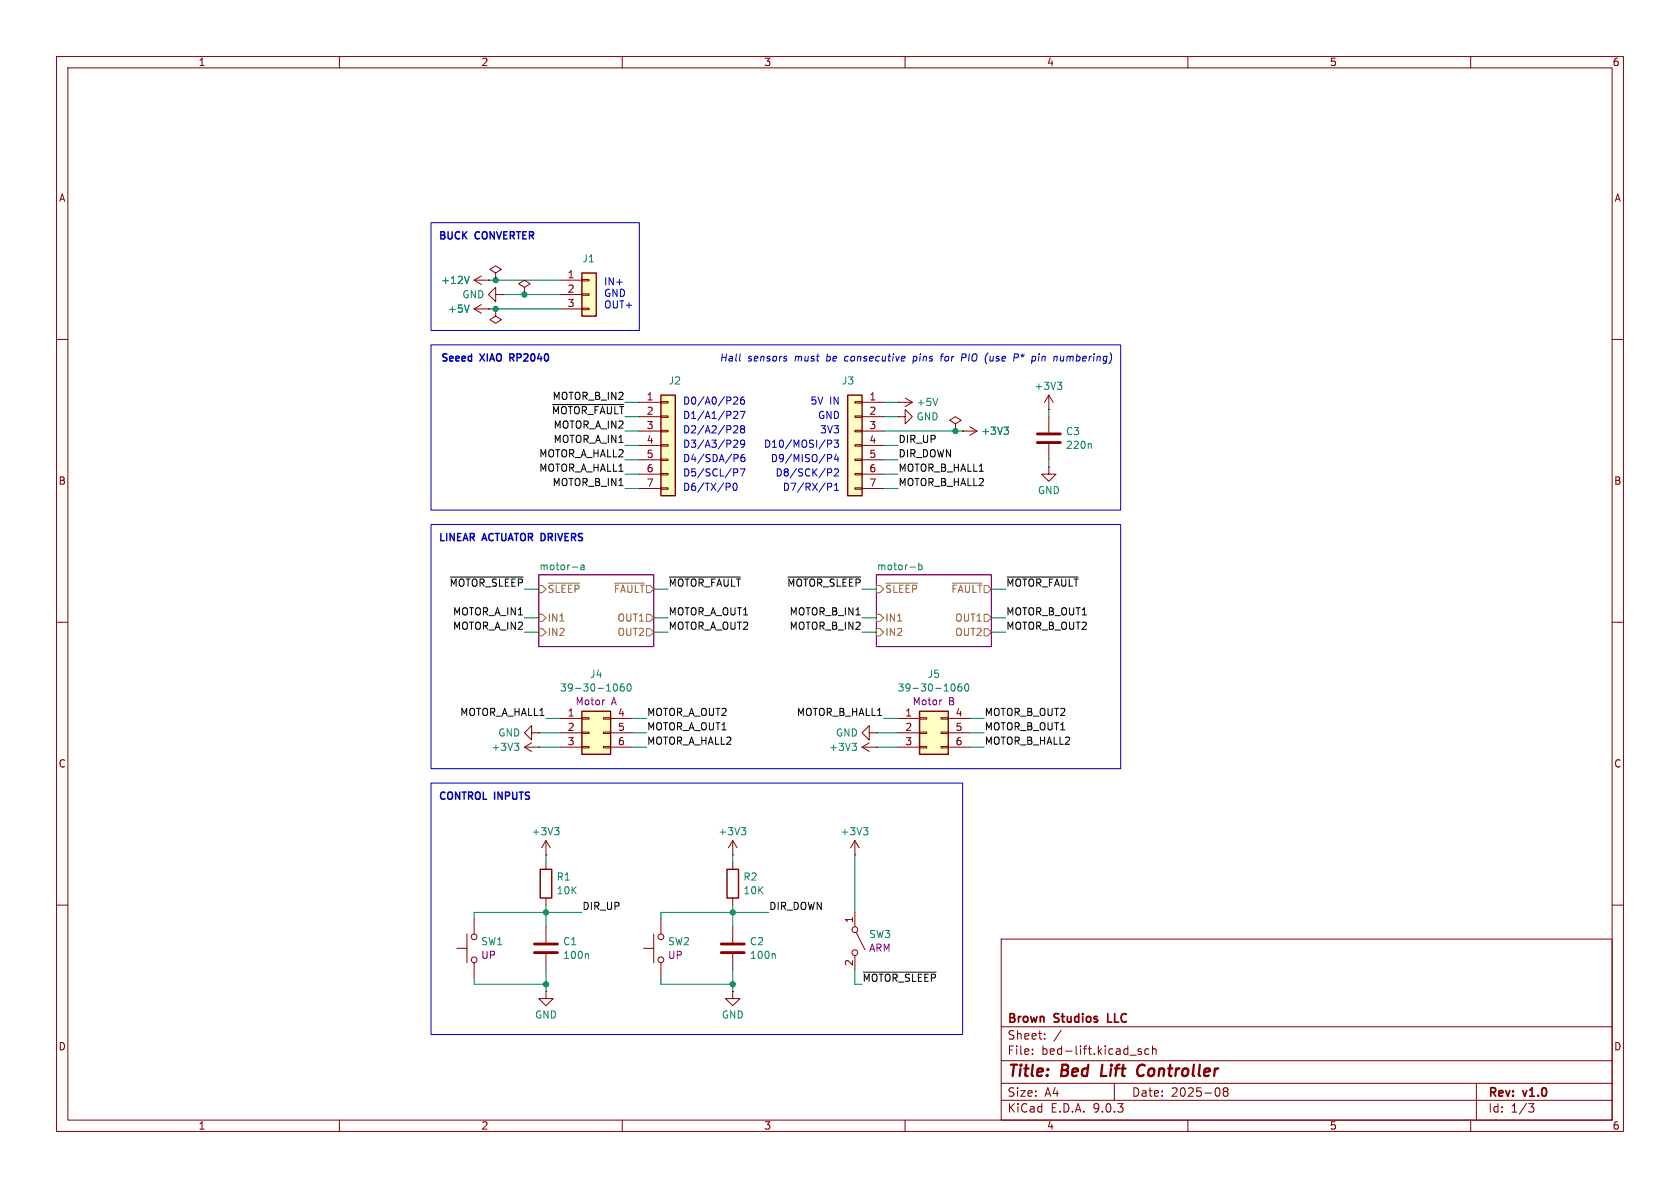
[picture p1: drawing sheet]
<svg xmlns="http://www.w3.org/2000/svg" width="297mm" height="210mm" viewBox="0 0 297 210" stroke-linecap="round" stroke-linejoin="round" font-family="sans-serif">
<g fill="none" stroke="#840000" stroke-width=".18">
<path d="M10 10h277v190h-277zM12 12h273v186h-273zM60 10v2M110 10v2M160 10v2M210 10v2M260 10v2M10 60h2M285 60h2M10 110h2M285 110h2M10 160h2"/>
<path d="M177 166h108v32h-108zM285 160h2M60 198v2M110 198v2M160 198v2M177 194.5h108M177 191.5h108M177 187.5h108M177 181.5h108M182.5 186.3v.1M182.5 185.5v.1M184.7 183.6v.1"/>
<path d="M184.7 182.8v.1M187.6 182.1l-1.3 2M197 191.5v3M199.7 186.5h1.2M201.7 185.5l-.3-.1-.2 .2v.2l.5 .2v.3h-.5M203.1 185.5l-.4-.1-.3 .3v.4l.1 .2h.6M203.7 185.5l.3-.1 .3 .1 .1 .9M203.7 184.9v1.5M210 198v2M215.3 192.3a.94 .94 0 0 1 0 1.5M216.5 192.9l-.3-.2 .3-.4 .5 .1 .1 .2-.3 .3M216.5 192.9l-.3 .3 .1 .5 .2 .1 .5-.1 .1-.2-.1-.4-.2-.2"/>
<path d="M216.5 192.9h.3M260 198v2M261 191.5v6.5M270.2 195.1h1l-.5 .6 .4 .1 .1 .5-.3 .3h-.4"/>
</g>
<path d="M194.9 188.2l-.3 2h1M202 188.2a1.13 1.13 0 0 0-.9 .7 1.13 1.13 0 0 0 .2 1.2l.3 .1 .5-.1" fill="none" stroke="#840000" stroke-width=".4"/>
<path d="M195.8 179.2v1.5h.8" fill="none" stroke="#840000" stroke-width=".3"/>
<path d="M95.2 101.6h20.4v12.7h-20.4zM154.9 101.6h20.4v12.7h-20.4z" fill="none" stroke="#840084" stroke-width=".18"/>
<g fill="none" stroke="#848400" stroke-width=".18">
<path d="M95.2 103.5h.7l.6 .6-.6 .7h-.7zM95.2 111.1h.7l.6 .7-.6 .6h-.7zM95.2 108.6h.7l.6 .6-.6 .7h-.7zM96.9 103.1h5.6M108.6 103.1h5.3M114.3 108.6h.6l.7 .6-.7 .7h-.6zM114.3 111.1h.6l.7 .7-.7 .6h-.6zM154.9 103.5h.7l.6 .6-.6 .7h-.7zM154.9 111.1h.7l.6 .7-.6 .6h-.7zM154.9 108.6h.7l.6 .6-.6 .7h-.7zM156.6 103.1h5.6M168.3 103.1h5.3"/>
<path d="M174 108.6h.6l.7 .6-.7 .7h-.6zM174 111.1h.6l.7 .7-.7 .6h-.6z"/>
</g>
<path d="M102.7 99.9h.5l.1 .8M162.4 99.9h.4l.2 .2-.1 .6h-.5M162.4 99.5v1.2M101.2 100.2h.9M103.3 100.2h-.5l-.1 .2 .1 .3h.5M160.8 100.2h1" fill="none" stroke="#008484" stroke-width=".18"/>
<path d="M149.9 69.9h2.5v17.7h-2.5z" fill="#ffffc2"/>
<path d="M149.9 69.9h2.5v17.7h-2.5z" fill="none" stroke="#840000" stroke-width=".25"/>
<g fill="none" stroke="#840000" stroke-width=".18">
<path d="M151.1 71h1.3v.2h-1.3zM151.1 73.5h1.3v.3h-1.3zM151.1 76.1h1.3v.2h-1.3zM151.1 78.6h1.3v.3h-1.3zM152.4 71.1h3.8M152.4 73.7h3.8M152.4 76.2h3.8M152.4 78.7h3.8M158.7 71.1h.1M158.7 73.7h1.3v-1.3l1.3 1.3-1.3 1.2v-1.2M158.7 73.7h.1M158.7 71.1h2.6"/>
<path d="M160 70.4l1.3 .7M161.3 71.1l-1.3 .8M168.9 74.9l1-.6-1-.6-1 .6 1 .6v1.3M168.9 76.2h.1M170.2 76.2h.1M170.2 76.2h2.5M171.4 75.4l1.3 .8M172.7 76.2l-1.3 .8M185.4 72.4h.1M185.4 69.9l-.7 1.2M185.4 69.9l.8 1.2M185.4 69.9v2.5"/>
<path d="M185.4 73.7v2.8M185.4 78.5v2.8M151.1 81.2h1.3v.2h-1.3zM151.1 83.7h1.3v.2h-1.3zM151.1 86.2h1.3v.3h-1.3zM152.4 81.3h3.8M152.4 83.8h3.8M152.4 86.4h3.8M185.4 82.6v1.2h1.3l-1.3 1.3-1.3-1.3h1.3M185.4 82.6h.1M113.8 167.6h1.8M115.6 165.1v5.1"/>
<path d="M116.8 162.6v2.5M116.8 170.2v2.5"/>
<circle cx="116.8" cy="165.6" r=".51"/>
<circle cx="116.8" cy="169.7" r=".51"/>
</g>
<path d="M165.8 70.4l-.4 1.3M177.5 75.5h.8l-.4 .5M178.1 76l.2 .2v.3l-.2 .3M186.9 67.6h.8l-.4 .5M187.5 68.1l.2 .2v.3l-.2 .2M192.7 78.4l.2 .2v.7" fill="none" stroke="#008484" stroke-width=".18"/>
<path d="M183.4 76.7h4.1M183.4 78.2h4.1" fill="none" stroke="#840000" stroke-width=".51"/>
<path d="M102.9 125.7h5v7.7h-5z" fill="#ffffc2"/>
<path d="M102.9 125.7h5v7.7h-5z" fill="none" stroke="#840000" stroke-width=".25"/>
<g fill="none" stroke="#840000" stroke-width=".18">
<path d="M83.8 54.6l1.3 .8M83.8 54.6h2.6M85.1 53.8l-1.3 .8M86.4 54.6h.1M87.6 54.6v1.3l1 .6-1 .7-1-.7 1-.6M87.6 54.6h.1M92.7 132.1h2.5M92.7 132.1l1.3 .7M94 129.5v-1.2l-1.3 1.2 1.3 1.3v-1.3h1.2M94 131.3l-1.3 .8M95.2 129.5h.1M95.2 132.1h.1"/>
<path d="M99.1 127h3.8M99.1 129.5h3.8M99.1 132.1h3.8M102.9 126.9h1.2v.2h-1.2zM102.9 129.4h1.2v.3h-1.2zM102.9 132h1.2v.2h-1.2zM106.7 126.9h1.2v.2h-1.2zM106.7 129.4h1.2v.3h-1.2zM106.7 132h1.2v.2h-1.2zM107.9 127h3.9M107.9 129.5h3.9M107.9 132.1h3.9"/>
<path d="M153.7 129.5v-1.2l-1.3 1.2 1.3 1.3v-1.3h1.2M154.9 129.5h.1"/>
</g>
<path d="M83 53.9l-.5 1.3M90.9 131.4h.8l-.4 .5M91.5 131.9l.2 .2v.3l-.2 .3M108.5 121.1l.2-.2a.68 .68 0 0 1 .5 .6 .68 .68 0 0 1-.5 .7l-.2-.3M110.2 120.9l-.3 .1a.86 .86 0 0 0 0 1.2l.4-.2 .1-.4-.3-.2h-.2l-.3 .2M111 121l.2-.1a.68 .68 0 0 1 .4 .6 .68 .68 0 0 1-.4 .7l-.2-.2-.1-.3z" fill="none" stroke="#008484" stroke-width=".18"/>
<path d="M106.8 123.7h.1" fill="none" stroke="#840084" stroke-width=".18"/>
<path d="M162.6 125.7h5v7.7h-5z" fill="#ffffc2"/>
<path d="M162.6 125.7h5v7.7h-5z" fill="none" stroke="#840000" stroke-width=".25"/>
<g fill="none" stroke="#840000" stroke-width=".18">
<path d="M83.8 49.5l1.3 .8M83.8 49.5h2.6M85.1 48.8l-1.3 .7M86.4 49.5h.1M87.6 52.1v-1.3l-1.2 1.3 1.2 1.2v-1.2h1.3M88.9 52.1h.1M152.4 132.1h2.5M152.4 132.1l1.3 .7M153.7 131.3l-1.3 .8M154.9 132.1h.1M158.7 127h3.9M158.7 129.5h3.9"/>
<path d="M158.7 132.1h3.9M162.6 126.9h1.2v.2h-1.2zM162.6 129.4h1.2v.3h-1.2zM162.6 132h1.2v.2h-1.2zM166.4 126.9h1.2v.2h-1.2zM166.4 129.4h1.2v.3h-1.2zM166.4 132h1.2v.2h-1.2zM167.6 127h3.8M167.6 129.5h3.8M167.6 132.1h3.8"/>
</g>
<path d="M83 48.8l-.5 1.3M150.6 131.4h.8l-.4 .5M151.2 131.9l.2 .2v.3l-.2 .3M168.2 121.1l.2-.2a.68 .68 0 0 1 .5 .6 .68 .68 0 0 1-.5 .7l-.2-.3M169.9 120.9l-.3 .1a.86 .86 0 0 0 0 1.2l.4-.2 .1-.4-.3-.2h-.2l-.3 .2M170.7 121l.1-.1a.68 .68 0 0 1 .5 .6 .68 .68 0 0 1-.5 .7l-.1-.2-.2-.3z" fill="none" stroke="#008484" stroke-width=".18"/>
<path d="M166.4 123.7h.1" fill="none" stroke="#840084" stroke-width=".18"/>
<path d="M102.9 48.3h2.5v7.6h-2.5z" fill="#ffffc2"/>
<path d="M102.9 48.3h2.5v7.6h-2.5zM95.5 153.7h2v5.1h-2zM128.5 153.7h2.1v5.1h-2.1z" fill="none" stroke="#840000" stroke-width=".25"/>
<g fill="none" stroke="#840000" stroke-width=".18">
<path d="M87.6 48.3l1-.7-1-.6-1 .6 1 .7v1.2M87.6 49.5h.1M92.7 50.8l1-.6-1-.7-1 .7 1 .6v1.3M92.7 52.1h.1M99.1 49.5h3.8M99.1 52.1h3.8M99.1 54.6h3.8M102.9 49.4h1.2v.3h-1.2zM102.9 51.9h1.2v.3h-1.2zM102.9 54.5h1.2v.2h-1.2zM96.5 151.1h.1M96.5 148.6v2.5"/>
<path d="M96.5 152.4v1.3M96.5 158.8v1.2M96.5 148.6l-.7 1.3M96.5 148.6l.8 1.3M129.5 151.1h.1M129.5 148.6l-.7 1.3M129.5 148.6l.8 1.3M129.5 148.6v2.5M129.5 152.4v1.3M129.5 158.8v1.2M151.1 151.1h.1M151.1 148.6l-.7 1.3"/>
<path d="M151.1 148.6l.8 1.3M151.1 148.6v2.5M80.8 167.6h1.7M82.5 165.1v5.1M83.8 162.6v2.5M83.8 170.2v2.5M96.5 175.3v1.2h-1.3l1.3 1.3 1.3-1.3h-1.3M96.5 175.3h.1M96.5 163.8v2.8M96.5 168.7v2.8M129.5 175.3v1.2h-1.2l1.2 1.3 1.3-1.3h-1.3M129.5 175.3h.1"/>
<path d="M129.5 163.8v2.8M129.5 168.7v2.8M151.1 161.3v2.5M151.1 168.9v2.6M151.4 164.8l1.5 3.1"/>
<circle cx="83.8" cy="169.7" r=".51"/>
<circle cx="83.8" cy="165.6" r=".51"/>
<circle cx="151.1" cy="164.3" r=".51"/>
<circle cx="151.1" cy="168.4" r=".51"/>
</g>
<path d="M94.5 166.9h4.1M94.5 168.4h4.1M127.5 166.9h4.1M127.5 168.4h4.1" fill="none" stroke="#840000" stroke-width=".51"/>
<path d="M98 146.3h.8l-.4 .5M98.6 146.8l.2 .2v.3l-.2 .3M131.1 146.3h.7l-.4 .5M131.6 146.8l.2 .2v.3l-.2 .3M152.6 146.3h.8l-.4 .5M153.2 146.8l.2 .2v.3l-.2 .3M103.8 168.6l.2 .2v.6M136.9 168.6l.1 .2v.6" fill="none" stroke="#008484" stroke-width=".18"/>
<path d="M116.8 69.9h2.6v17.7h-2.6z" fill="#ffffc2"/>
<path d="M116.8 69.9h2.6v17.7h-2.6z" fill="none" stroke="#840000" stroke-width=".25"/>
<g fill="none" stroke="#840000" stroke-width=".18">
<path d="M86.4 54.6h.1M86.4 49.5h.1M87.6 54.6h.1M87.6 49.5h.1M113 71.1h3.8M113 73.7h3.8M113 76.2h3.8M113 78.7h3.8M116.8 71h1.3v.2h-1.3zM116.8 73.5h1.3v.3h-1.3zM116.8 76.1h1.3v.2h-1.3zM116.8 78.6h1.3v.3h-1.3z"/>
<path d="M168.9 76.2h.1M170.2 76.2h.1M113 81.3h3.8M113 83.8h3.8M113 86.4h3.8M116.8 81.2h1.3v.2h-1.3zM116.8 83.7h1.3v.2h-1.3zM116.8 86.2h1.3v.3h-1.3z"/>
</g>
<path d="M97.7 71.5h12.6M79.6 102h12.9M118.3 102h12.6M139.3 102h12.9M178 102h12.6M152.6 171.9h12.9" fill="none" stroke="#000" stroke-width=".18"/>
<g fill="none" stroke="#008400" stroke-width=".18">
<path d="M86.4 54.6h12.7M86.4 49.5h12.7M88.9 52.1h10.2M110.5 76.2h2.5M110.5 78.7h2.5M110.5 71.1h2.5M156.2 73.7h2.5M156.2 76.2h14M156.2 78.7h2.5M156.2 71.1h2.5M185.4 72.4v1.3M110.5 83.8h2.5"/>
<path d="M110.5 81.3h2.5M110.5 86.4h2.5M156.2 83.8h2.5M156.2 81.3h2.5M156.2 86.4h2.5M185.4 81.3v1.3M92.7 111.8h2.5M92.7 109.2h2.5M115.6 111.8h2.5M115.6 104.1h2.5M115.6 109.2h2.5M152.4 111.8h2.5"/>
<path d="M152.4 109.2h2.5M175.3 111.8h2.5M175.3 104.1h2.5M175.3 109.2h2.5M95.2 129.5h3.9M95.2 132.1h3.9M96.5 127h2.6M111.8 127h2.5M111.8 129.5h2.5M111.8 132.1h2.5M154.9 129.5h3.8M154.9 132.1h3.8"/>
<path d="M156.2 127h2.5M171.4 127h2.6M171.4 129.5h2.6M171.4 132.1h2.6M96.5 151.1v1.3M129.5 151.1v1.3M151.1 151.1v10.2M83.8 172.7v1.3h12.7M96.5 160v3.8M96.5 171.5v3.8M102.9 161.3h-19.1v1.3M116.8 172.7v1.3h12.7"/>
<path d="M129.5 160v3.8M129.5 171.5v3.8M135.9 161.3h-19.1v1.3M151.1 171.5v2.5h1.3"/>
</g>
<g fill="none" stroke="#0000c2" stroke-width=".18">
<path d="M76.2 39.4h36.8v19h-36.8zM76.2 61h121.9v29.2h-121.9zM129.7 70.3l.5-.1 .2 .3-.8 .9h.8M129.7 72.8l.5-.1 .2 .4-.8 .9h.8M129.7 75.4l.5-.1 .2 .3-.8 .9h.8M129.7 77.9l.5-.1 .2 .4-.8 .9h.8M130.9 72.7h.8l-.5 1.3M131.2 75.8l-.3-.2 .3-.3h.2l.2 .2-.2 .3M131.2 75.8l-.3 .2 .1 .4 .2 .1h.3l.1-.2v-.3l-.2-.2M131.2 75.8h.2M131.5 70.2h-.3a.86 .86 0 0 0 0 1.2l.4-.1v-.4l-.2-.2h-.4l-.1 .2M131.6 78.3l-.2 .3-.4-.1-.1-.2 .1-.4 .4-.1 .2 .1a.84 .84 0 0 1-.3 1.2h-.3"/>
<path d="M138.9 63.4l.2 .2-.1 .2M139 63h.1M146.3 77.8h.5l.2 .2-.1 .4-.6 .1M147.5 77.8h.7l-.4 .5 .4 .1v.5l-.2 .2-.5-.2M159.6 63h.4v.3l-.6 .1M159.9 63.8h-.2M161.4 63.8h.1M161.5 63l-.1 1.3M166.2 63h.5M166.8 62.6l-.3 .1-.2 1.1M170 63.2h.5M170.6 62.6h-.5l-.1 1.2"/>
<path d="M174.7 62.4h-.1M179.4 62.6h.4l.3 .2-.2 .4h-.6M187.5 63v.6l.3 .2M76.2 92.7h121.9v43.2h-121.9zM128.9 85.4l.2 .3-.1 .3-.1 .1M129.7 82.9h.5l.2 .2-.1 .4h-.6M129.7 85.5l.2-.1a.68 .68 0 0 1 .4 .7 .68 .68 0 0 1-.4 .6l-.2-.1-.1-.4zM129.8 80.3h.4l.3 .3-.1 .3-.6 .1M130.9 82.9h.8l-.5 1.2M131.6 80.3l-.4 .1a.86 .86 0 0 0 0 1.2l.4-.1 .1-.4-.2-.3h-.3l-.2 .3M146.3 80.3h.5l.2 .3-.1 .3-.6 .1M146.3 82.9h.5l.2 .2-.1 .4h-.6"/>
<path d="M146.3 85.4h.5l.2 .3-.1 .3-.6 .1M147.5 83l.5-.1 .2 .3-.7 .9h.7M147.5 86.7h.7M147.5 85.8l.4-.4v1.3M147.8 80.3l-.3 .9h.8M148.1 80.8v.8M76.2 138.4h94v44.5h-94z"/>
</g>
<path d="M83 48.8l-.5 1.3M83 53.9l-.5 1.3M177.5 75.5h.8l-.4 .5M178.1 76l.2 .2v.3l-.2 .3" fill="none" stroke="#008484" stroke-width=".18"/>
<g fill="#008400" stroke="#008400" stroke-width=".18">
<circle cx="129.5" cy="161.3" r=".46"/>
<circle cx="129.5" cy="174" r=".46"/>
<circle cx="96.5" cy="161.3" r=".46"/>
<circle cx="96.5" cy="174" r=".46"/>
<circle cx="168.9" cy="76.2" r=".46"/>
<circle cx="92.7" cy="52.1" r=".46"/>
<circle cx="87.6" cy="54.6" r=".46"/>
<circle cx="87.6" cy="49.5" r=".46"/>
</g>
<g font-size="2.8" fill="#840000">
<text x="178" y="190.9">Title:</text>
<text x="187.7" y="190.9">Bed</text>
<text x="195.5" y="190.9">Lift</text>
<text x="202.7" y="190.9">Controller</text>
</g>
<g font-size="2.1" fill="#840000">
<text x="178" y="184">Sheet:</text>
<text x="178" y="181.2">Brown</text>
<text x="186.5" y="181.2">Studios</text>
<text x="196.5" y="181.2">LLC</text>
<text x="178" y="186.7">File:</text>
<text x="184.1" y="186.7">bed-lift.kicad_sch</text>
<text x="178" y="196.9">KiCad</text>
<text x="178" y="194.1">Size:</text>
<text x="184.7" y="194.1">A4</text>
<text x="185.7" y="196.9">E.D.A.</text>
<text x="193.3" y="196.9">9.0.3</text>
<text x="200" y="194.1">Date:</text>
<text x="207" y="194.1">2025-08</text>
<text x="263" y="194.3">Rev:</text>
<text x="263" y="196.9">Id:</text>
<text x="267.1" y="196.9">1/3</text>
<text x="269.4" y="194.3">v1.0</text>
</g>
<g font-size="1.8" fill="#840000">
<text x="35" y="11.9">1</text>
<text x="85" y="11.9">2</text>
<text x="135" y="11.9">3</text>
<text x="185" y="11.9">4</text>
<text x="235" y="11.9">5</text>
<text x="285" y="11.9">6</text>
<text x="10.3" y="35.9">A</text>
<text x="285.3" y="35.9">A</text>
<text x="100.3" y="49.3">1</text>
<text x="100.3" y="51.8">2</text>
<text x="100.3" y="54.4">3</text>
<text x="114.2" y="70.9">1</text>
<text x="153.6" y="70.9">1</text>
<text x="114.2" y="73.4">2</text>
<text x="114.2" y="75.9">3</text>
<text x="153.6" y="73.4">2</text>
<text x="153.6" y="75.9">3</text>
<text x="114.2" y="78.5">4</text>
<text x="114.2" y="81">5</text>
<text x="114.2" y="83.6">6</text>
<text x="153.6" y="78.5">4</text>
<text x="153.6" y="81">5</text>
<text x="153.6" y="83.6">6</text>
<text x="10.3" y="85.9">B</text>
<text x="114.2" y="86.1">7</text>
<text x="153.6" y="86.1">7</text>
<text x="285.3" y="85.9">B</text>
<text x="100.3" y="126.7">1</text>
<text x="100.3" y="129.3">2</text>
<text x="100.3" y="131.8">3</text>
<text x="109.1" y="126.7">4</text>
<text x="109.1" y="129.3">5</text>
<text x="109.1" y="131.8">6</text>
<text x="159.9" y="126.7">1</text>
<text x="159.9" y="129.3">2</text>
<text x="159.9" y="131.8">3</text>
<text x="168.8" y="126.7">4</text>
<text x="168.8" y="129.3">5</text>
<text x="168.8" y="131.8">6</text>
<text x="10.3" y="135.9">C</text>
<text x="285.3" y="135.9">C</text>
<text x="150.9" y="163.3" transform="rotate(-90 150.9 163.3)">1</text>
<text x="150.9" y="170.9" transform="rotate(-90 150.9 170.9)">2</text>
<text x="10.3" y="185.9">D</text>
<text x="285.3" y="185.9">D</text>
<text x="35" y="199.9">1</text>
<text x="85" y="199.9">2</text>
<text x="135" y="199.9">3</text>
<text x="185" y="199.9">4</text>
<text x="235" y="199.9">5</text>
<text x="285" y="199.9">6</text>
</g>
<g font-size="1.8" fill="#0000c2">
<text x="77.5" y="42.7">BUCK</text>
<text x="84.1" y="42.7">CONVERTER</text>
<text x="106.7" y="50.6">IN+</text>
<text x="106.7" y="52.7">GND</text>
<text x="106.7" y="54.7">OUT+</text>
<text x="77.8" y="64.3">Seeed</text>
<text x="84.9" y="64.3">XIAO</text>
<text x="90.6" y="64.3">RP2040</text>
<text x="127.2" y="64.1">Hall</text>
<text x="132.1" y="64.1">sensors</text>
<text x="140.6" y="64.1">must</text>
<text x="146.3" y="64.1">be</text>
<text x="149.7" y="64.1">consecutive</text>
<text x="162" y="64.1">pins</text>
<text x="167.1" y="64.1">for</text>
<text x="171" y="64.1">PIO</text>
<text x="175.4" y="64.1">(use</text>
<text x="180.6" y="64.1">P*</text>
<text x="184" y="64.1">pin</text>
<text x="188.1" y="64.1">numbering)</text>
<text x="120.6" y="71.7">D0/A0/P26</text>
<text x="143.2" y="71.7">5V</text>
<text x="146.7" y="71.7">IN</text>
<text x="120.6" y="76.8">D2/A2/P28</text>
<text x="120.6" y="74.3">D1/A1/P27</text>
<text x="144.5" y="74.3">GND</text>
<text x="144.9" y="76.8">3V3</text>
<text x="120.6" y="81.9">D4/SDA/P6</text>
<text x="120.6" y="79.4">D3/A3/P29</text>
<text x="134.9" y="79.4">D10/MOSI/P3</text>
<text x="136.2" y="81.9">D9/MISO/P4</text>
<text x="120.6" y="84.4">D5/SCL/P7</text>
<text x="120.6" y="87">D6/TX/P0</text>
<text x="137" y="84.4">D8/SCK/P2</text>
<text x="138.3" y="87">D7/RX/P1</text>
<text x="77.5" y="96">LINEAR</text>
<text x="85.4" y="96">ACTUATOR DRIVERS</text>
<text x="77.5" y="141.7">CONTROL</text>
<text x="87.5" y="141.7">INPUTS</text>
</g>
<g font-size="1.8" fill="#008484">
<text x="102.9" y="46.6">J1</text>
<text x="77.9" y="50.4">+12V</text>
<text x="81.6" y="52.9">GND</text>
<text x="79.1" y="55.5">+5V</text>
<text x="118.1" y="68.2">J2</text>
<text x="148.7" y="68.2">J3</text>
<text x="161.9" y="72">+5V</text>
<text x="182.8" y="69.1">+3V3</text>
<text x="161.9" y="74.5">GND</text>
<text x="173.4" y="77.1">+3V3</text>
<text x="188.4" y="77.1">C3</text>
<text x="188.4" y="79.5">220n</text>
<text x="183.4" y="87.5">GND</text>
<text x="95.2" y="100.9">motor-a</text>
<text x="154.9" y="100.9">motor-b</text>
<text x="98.9" y="122.4">39-30-1060</text>
<text x="104.2" y="120">J4</text>
<text x="158.6" y="122.4">39-30-1060</text>
<text x="163.9" y="120">J5</text>
<text x="88" y="130.4">GND</text>
<text x="147.7" y="130.4">GND</text>
<text x="86.8" y="132.9">+3V3</text>
<text x="146.5" y="132.9">+3V3</text>
<text x="93.9" y="147.9">+3V3</text>
<text x="126.9" y="147.9">+3V3</text>
<text x="148.5" y="147.9">+3V3</text>
<text x="98.3" y="155.9">R1</text>
<text x="131.3" y="155.9">R2</text>
<text x="98.3" y="158.3">10K</text>
<text x="131.3" y="158.3">10K</text>
<text x="85" y="167.3">SW1</text>
<text x="99.5" y="167.3">C1</text>
<text x="118" y="167.3">SW2</text>
<text x="132.5" y="167.3">C2</text>
<text x="153.6" y="166">SW3</text>
<text x="99.5" y="169.7">100n</text>
<text x="132.5" y="169.7">100n</text>
<text x="94.5" y="180.3">GND</text>
<text x="127.5" y="180.3">GND</text>
</g>
<g font-size="1.8">
<text x="97.6" y="70.8">MOTOR_B_IN2</text>
<text x="97.8" y="75.9">MOTOR_A_IN2</text>
<text x="95.2" y="83.5">MOTOR_A_HALL1</text>
<text x="95.2" y="80.9">MOTOR_A_HALL2</text>
<text x="97.8" y="78.4">MOTOR_A_IN1</text>
<text x="158.7" y="78.4">DIR_UP</text>
<text x="158.7" y="80.9">DIR_DOWN</text>
<text x="158.7" y="83.5">MOTOR_B_HALL1</text>
<text x="97.6" y="86">MOTOR_B_IN1</text>
<text x="158.7" y="86">MOTOR_B_HALL2</text>
<text x="118.1" y="103.8">~{MOTOR_FAULT}</text>
<text x="177.8" y="103.8">~{MOTOR_FAULT}</text>
<text x="80" y="108.9">MOTOR_A_IN1</text>
<text x="80" y="111.4">MOTOR_A_IN2</text>
<text x="118.1" y="108.9">MOTOR_A_OUT1</text>
<text x="118.1" y="111.4">MOTOR_A_OUT2</text>
<text x="139.5" y="108.9">MOTOR_B_IN1</text>
<text x="139.5" y="111.4">MOTOR_B_IN2</text>
<text x="177.8" y="108.9">MOTOR_B_OUT1</text>
<text x="177.8" y="111.4">MOTOR_B_OUT2</text>
<text x="81.3" y="126.7">MOTOR_A_HALL1</text>
<text x="114.3" y="129.2">MOTOR_A_OUT1</text>
<text x="114.3" y="126.7">MOTOR_A_OUT2</text>
<text x="114.3" y="131.7">MOTOR_A_HALL2</text>
<text x="140.8" y="126.7">MOTOR_B_HALL1</text>
<text x="174" y="126.7">MOTOR_B_OUT2</text>
<text x="174" y="131.7">MOTOR_B_HALL2</text>
<text x="174" y="129.2">MOTOR_B_OUT1</text>
<text x="102.9" y="160.9">DIR_UP</text>
<text x="135.9" y="160.9">DIR_DOWN</text>
<text x="152.4" y="173.6">~{MOTOR_SLEEP}</text>
</g>
<g font-size="1.8" fill="#008400">
<text x="97.5" y="73.3">~{MOTOR_FAULT}</text>
<text x="79.4" y="103.8">~{MOTOR_SLEEP}</text>
<text x="139.1" y="103.8">~{MOTOR_SLEEP}</text>
</g>
<g font-size="1.8" fill="#848400">
<text x="96.7" y="105">~{SLEEP}</text>
<text x="108.4" y="105">~{FAULT}</text>
<text x="156.4" y="105">~{SLEEP}</text>
<text x="168.1" y="105">~{FAULT}</text>
<text x="96.7" y="112.6">IN2</text>
<text x="96.7" y="110.1">IN1</text>
<text x="109.1" y="110.1">OUT1</text>
<text x="109.1" y="112.6">OUT2</text>
<text x="156.4" y="112.6">IN2</text>
<text x="156.4" y="110.1">IN1</text>
<text x="168.8" y="110.1">OUT1</text>
<text x="168.8" y="112.6">OUT2</text>
</g>
<g font-size="1.8" fill="#840084">
<text x="101.6" y="124.9">Motor</text>
<text x="108.1" y="124.9">A</text>
<text x="161.2" y="124.9">Motor</text>
<text x="167.7" y="124.9">B</text>
<text x="85" y="169.7">UP</text>
<text x="118" y="169.7">UP</text>
<text x="153.6" y="168.4">ARM</text>
</g>
</svg>
